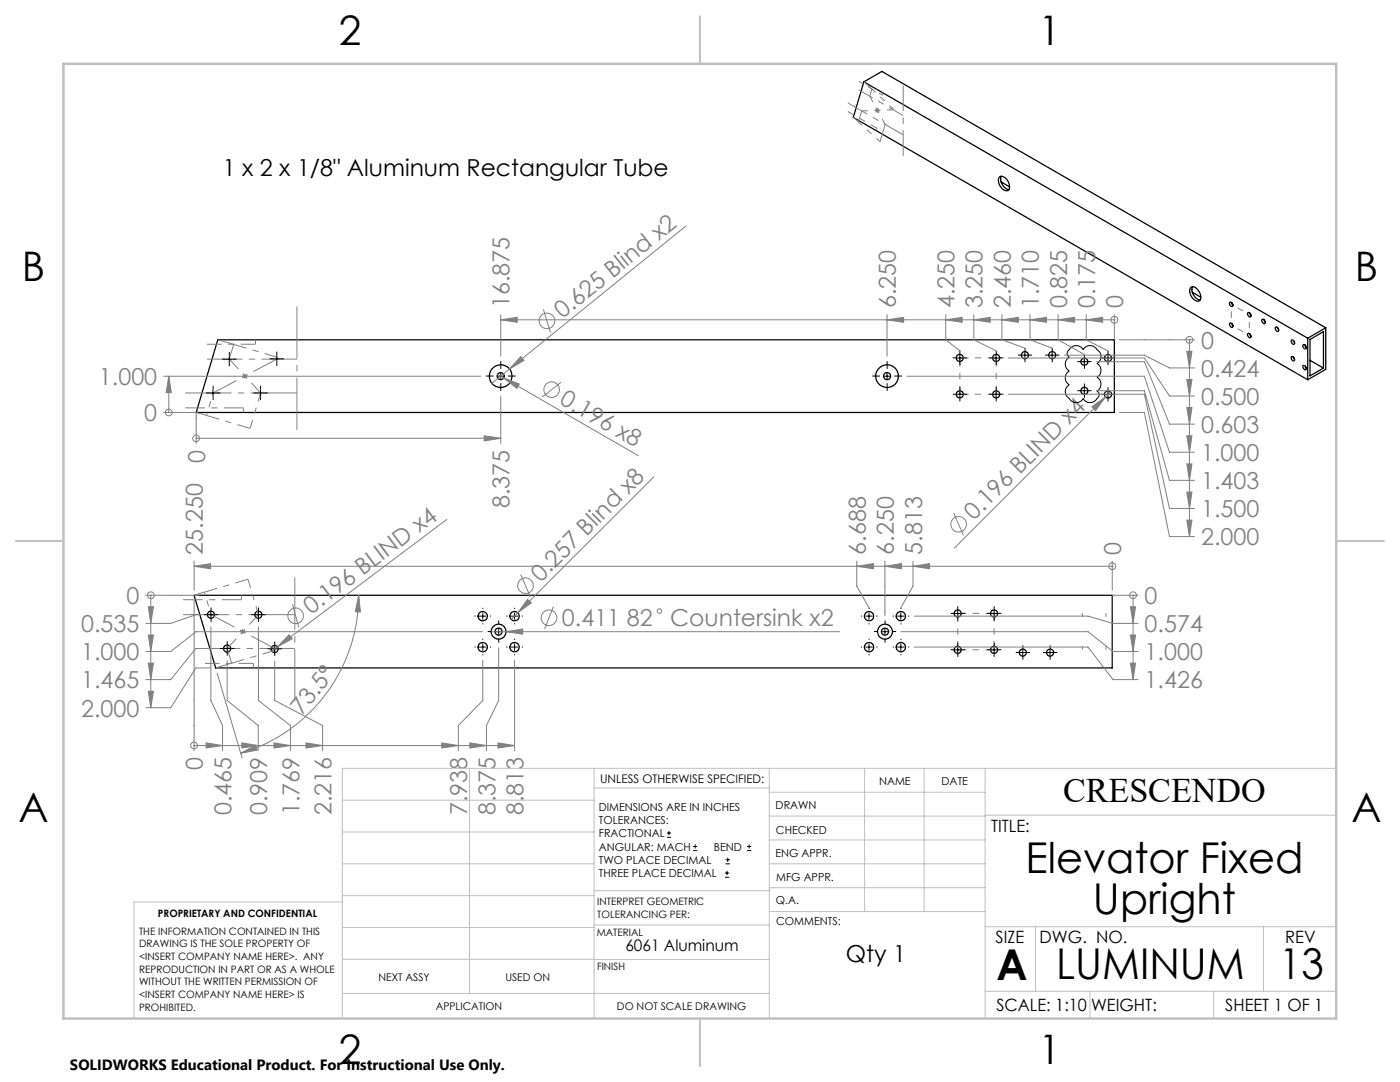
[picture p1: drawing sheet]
<svg xmlns="http://www.w3.org/2000/svg" width="279mm" height="216mm" viewBox="0 0 279 216" stroke-linecap="round" stroke-linejoin="round" font-family="sans-serif">
<g fill="none" stroke="#000" stroke-width=".25">
<path d="M172.4 16.3l-2.1 7.1 90.7 52.4M172.4 16.3l88.6 51.2M172.4 16.3l3.6-2 88.6 51.1M199.5 35.3a1.46 1.46 0 0 1 1.8 1.2l.2 .6a.7 .7 0 0 1-.3 .9 .7 .7 0 0 1-.9-.1 2.07 2.07 0 0 1-.8-2.6zM199.8 36.3l1.7 1M199.8 35.2a2.04 2.04 0 0 0 1.6 2.6M237.6 57.4a1.3 1.3 0 0 1 1.8 .8 1.23 1.23 0 0 1-.3 1.9 2.01 2.01 0 0 1-1.5-2.7zM237.9 58.3l1.7 1M238 57.2a2.13 2.13 0 0 0 1.5 2.7M43.5 67.8h178.9v14.5h-183.2zM245.4 64.5a.47 .47 0 0 1 .6 .2 .47 .47 0 0 1-.1 .6l-.4-.3zM245.5 60.3a.51 .51 0 0 1 .5 .3 .51 .51 0 0 1-.1 .6l-.4-.3-.1-.4z"/>
<path d="M245.9 60.4l.2 .4M245.9 64.6l.2 .3M249 66.6a.47 .47 0 0 1 .6 .2 .47 .47 0 0 1-.2 .6l-.3-.3zM249.1 62.4a.51 .51 0 0 1 .5 .3 .51 .51 0 0 1-.2 .6l-.3-.4-.1-.3zM249.4 62.5l.3 .4M249.4 66.6l.3 .4M251.8 63.8a.47 .47 0 0 1 .6 .2 .47 .47 0 0 1-.1 .6l-.5-.5zM252.3 63.8l.2 .4M254.5 65.3a.47 .47 0 0 1 .6 .2 .47 .47 0 0 1-.1 .6l-.4-.3zM255 65.4l.2 .4M257.8 71.2a.51 .51 0 0 1 .5 .3 .51 .51 0 0 1-.1 .5l-.4-.3-.1-.3zM257.8 67.8a.51 .51 0 0 1 .5 .3 .51 .51 0 0 1-.1 .6l-.4-.3-.1-.3z"/>
<path d="M258.1 67.9l.2 .4M258.1 71.3l.2 .3M260.1 68.8a.51 .51 0 0 1 .5 .3 .51 .51 0 0 1-.1 .5l-.4-.2-.1-.4zM260.1 72.9a.51 .51 0 0 1 .5 .3 .51 .51 0 0 1-.1 .6l-.4-.3-.1-.4zM260.5 68.9l.2 .4M260.5 73l.2 .4M261 67.5v8.3M261.4 67.7l2.7-1.5v7.2l-2.7 1.6zM261.4 71.9l2.7 1.5M264.6 65.4l-3.6 2.1M264.6 65.4v8.3l-3.6 2.1M38.7 118.8h183.3v14.5h-179z"/>
<circle cx="99.9" cy="75.1" r="2.27"/>
<circle cx="99.9" cy="75.1" r=".72"/>
<circle cx="177" cy="75.1" r=".71"/>
<circle cx="177" cy="75.1" r="2.27"/>
<circle cx="191.5" cy="71.4" r=".72"/>
<circle cx="191.5" cy="78.7" r=".72"/>
<circle cx="198.8" cy="71.4" r=".72"/>
<circle cx="198.8" cy="78.7" r=".72"/>
<circle cx="204.5" cy="70.9" r=".71"/>
<circle cx="210" cy="70.9" r=".71"/>
<circle cx="216.4" cy="72.2" r=".71"/>
<circle cx="216.4" cy="78" r=".71"/>
<circle cx="221.1" cy="71.5" r=".71"/>
<circle cx="221.1" cy="78.7" r=".71"/>
<circle cx="42.1" cy="122.7" r=".72"/>
<circle cx="45.3" cy="129.4" r=".71"/>
<circle cx="51.6" cy="122.7" r=".71"/>
<circle cx="54.8" cy="129.5" r=".72"/>
<circle cx="96.3" cy="122.9" r=".93"/>
<circle cx="96.3" cy="129.1" r=".94"/>
<circle cx="99.5" cy="126" r=".72"/>
<circle cx="99.5" cy="126" r="1.5"/>
<circle cx="102.7" cy="122.9" r=".93"/>
<circle cx="102.7" cy="129.1" r=".94"/>
<circle cx="173.4" cy="122.9" r=".92"/>
<circle cx="173.4" cy="129.1" r=".93"/>
<circle cx="176.6" cy="126" r=".72"/>
<circle cx="176.6" cy="126" r="1.5"/>
<circle cx="179.8" cy="122.9" r=".92"/>
<circle cx="179.8" cy="129.1" r=".93"/>
<circle cx="191.1" cy="129.7" r=".71"/>
<circle cx="191.1" cy="122.4" r=".7"/>
<circle cx="198.4" cy="129.7" r=".72"/>
<circle cx="198.4" cy="122.4" r=".71"/>
<circle cx="204.1" cy="130.2" r=".71"/>
<circle cx="209.6" cy="130.2" r=".72"/>
</g>
<g fill="none" stroke="#808080" stroke-width=".2">
<path d="M174.6 22h1M174.7 21.7l.7 .7M175.1 21.5v1M175.4 21.7l-.7 .7M136.9 45.1l-35.2 28.5M32.7 75.1h63.3M33.7 75.1l.5 3.3h-1zM33.7 75.1v7.2M48.5 74.7l.7 .7M48.9 74.5v1.1M49.2 74.7l-.7 .7M99.3 74.7l1.2 .7"/>
<path d="M99.9 63.8l3.3-.5v1zM99.9 63.8h122.5M99.9 62.8v8.3M99.9 79v9.5M100.5 75.4l3.1 1.2-.4 .9zM100.5 75.4l26.9 15.5M101.7 73.6l-3.5 2.9M103.9 71.2l.7 .7-2.9 1.7zM108.4 61.7l1.5 4.6M112 76.3l-3.8 2.9M177 63.8l3.3-.5v1zM177 62.8v8.3"/>
<path d="M181 75.1h47.4l5 15.1h5M188.7 63.8l3.3-.5v1zM188.7 62.8v5l2.9 2.2M194.3 63.8l3.3-.5v1zM194.3 62.8v5l4.5 2.2M200 63.8l3.2-.5v1zM200 62.8v5l4.5 1.7M201.2 71.4h27.2l5 7.6h5M201.2 78.7h27.2l5 22.8h5M205.6 63.8l3.2-.5v1zM205.6 62.8v5l4.4 1.7M211.2 63.8l3.3-.5v1z"/>
<path d="M211.2 62.8v5l5.2 2.9M212.4 70.9h16l5 2.5h5M216.8 63.8l3.3-.5v1zM216.8 62.8v5l4.3 2.2M218.8 72.2h9.6l5 12.4h5M218.8 78h9.6l5 17.8h5M221.6 78.2l-31.2 31.2M222.4 63.8h.1M222.4 67.8h.1M222.4 62.8v5M223.4 67.8h15M236.9 70.1h1l-.5 3.3z"/>
<path d="M236.9 75.7h1l-.5 3.3zM237.4 67.8v39.3M237.4 67.8h.1M32.7 82.3h6.5v6.2M33.7 82.3h.1M39.2 87.5h.1M39.2 87.5h60.7M96.6 87l3.3 .5-3.3 .5zM130.5 95.1l-27.2 27.2M217.9 81.2l2.7-2-1.9 2.7zM223.4 82.3h5l5 24.8h5M236.9 98.2h1l-.5 3.3z"/>
<path d="M236.9 87h1l-.5 3.2zM236.9 81.3h1l-.5 3.3zM236.9 92.6h1l-.5 3.2zM29.1 118.8h10.6M30.1 118.8v22.4M30.1 118.8h.1M38.7 113l3.3-.5v1zM38.7 112v5.8M38.7 119.8v30M38.7 113h183.3M71.6 118.8l.3 3.3h-1zM71.6 118.8a32.9 32.9 0 0 1-23.6 31.5"/>
<path d="M89.2 103.6l-33.8 25.4M103.9 114.7l1.9 4.4M105.3 119.6l.7 .7-2.7 2zM171 113l3.3-.5v1zM171 112v4.9l2.4 4.4M176.6 113l3.3-.5v1zM176.6 112v10.8M182.2 113l3.3-.5v1zM182.2 112v4.9l-2.4 4.4M190.4 102.4l1.9 4.4M222 118.8h5.1M222 113h.1"/>
<path d="M222 112v5.8M226.1 118.8h.1M226.1 118.8v16.8M236.9 103.8h1l-.5 3.3zM29.6 121.1h1l-.5 3.3zM29.6 132.3h1l-.5 3.3zM29.6 137.9h1l-.5 3.3zM29.6 126.7h1l-.5 3.3zM39.7 122.7h-.6l-5 1.7h-5M42 133.3h-2.9l-5 7.9h-5M42.1 125.1v14.7l2.3 5v5M42.9 129.4h-3.8l-5 6.2h-5"/>
<path d="M43.3 134.3l5 17M45.3 131.8v8l6.2 5v5M48.1 125.7l.7 .7M48.4 125.6v.9M48.8 125.7l-.7 .7M51.6 125.1v14.7l6.4 5v5M54.8 131.9v7.9l9.6 5v5M55.4 129l-1.1 .9M57.7 126.6l.6 .9-2.9 1.5zM58.4 120.6l1.2 4.6M96.3 126h-57.2l-5 4h-5M96.3 131.8v8l-4.8 5v5"/>
<path d="M98 126h69.6M99.5 129.3v10.5l-2.4 5v5M101 126l3.3-.5v1zM102.7 131.8v18M103.3 122.3l-1.3 1.3M110.5 121l-1.8 4.5M179.8 126h37.3l5 4h5M182.4 122.9h34.7l5 1.5h5M182.4 129.1h34.7l5 6.5h5M225.6 121.1h1l-.5 3.3zM225.6 126.7h1l-.5 3.3zM225.6 132.3h1l-.5 3.3z"/>
<path d="M38.7 148.8h.1M38.7 148.8h64M41.1 148.2l3.3 .6-3.3 .5zM48 150.3l3-1.6 .3 1zM48.3 148.2l3.2 .6-3.2 .5zM54.7 148.2l3.3 .6-3.3 .5zM61.1 148.2l3.3 .6-3.3 .5zM88.2 148.2l3.3 .6-3.3 .5zM93.8 148.2l3.3 .6-3.3 .5zM99.4 148.2l3.3 .6-3.3 .5z"/>
<circle cx="109.1" cy="64" r="1.56"/>
<circle cx="110.1" cy="77.8" r="1.55"/>
<circle cx="222.4" cy="63.8" r=".69"/>
<circle cx="237.4" cy="67.8" r=".68"/>
<circle cx="33.7" cy="82.3" r=".68"/>
<circle cx="39.2" cy="87.5" r=".68"/>
<circle cx="30.1" cy="118.8" r=".69"/>
<circle cx="104.9" cy="116.9" r="1.56"/>
<circle cx="191.3" cy="104.6" r="1.56"/>
<circle cx="222" cy="113" r=".68"/>
<circle cx="226.1" cy="118.8" r=".69"/>
<circle cx="59" cy="122.9" r="1.56"/>
<circle cx="109.6" cy="123.3" r="1.56"/>
<circle cx="131.6" cy="121.9" r=".44"/>
<circle cx="38.7" cy="148.7" r=".68"/>
</g>
<g fill="none" stroke="#000" stroke-width=".2">
<path d="M41.8 78.4h1.5M42.5 77.7v1.4M45 71.7h1.5M45.8 71v1.4M51.3 78.4h1.4M52 77.7v1.4M54.5 71.6h1.5M55.2 70.9v1.4M99.2 75.1h1.4M99.9 74.3v1.5M176.3 75.1h1.4M177 74.3v1.5"/>
<path d="M190.8 71.4h1.5M190.8 78.7h1.5M191.6 70.7v1.4M191.6 78v1.4M198.1 71.4h1.4M198.1 78.7h1.4M198.8 70.7v1.4M198.8 78v1.4M203.8 70.9h1.4M204.5 70.2v1.4M209.3 70.9h1.4M210 70.2v1.4"/>
<path d="M213.7 69.3a1.58 1.58 0 0 1 2.4 .5 1.57 1.57 0 0 1 2.8 0 1.57 1.57 0 0 1 0 2.7 1.57 1.57 0 0 1 0 2.8 1.57 1.57 0 0 1 0 2.7 .83 .83 0 0 1 .5 .8 .83 .83 0 0 1-.5 .7 1.57 1.57 0 0 1-2.8 0 1.66 1.66 0 0 1-2.8-.1 1.59 1.59 0 0 1 .1-2.6 1.57 1.57 0 0 1 0-2.8 1.57 1.57 0 0 1 0-2.7 .96 .96 0 0 1 .1-1.7zM215.7 78h1.4M215.7 72.2h1.4M216.4 71.5v1.4M216.4 77.3v1.4M220.4 71.4h1.4M220.4 78.7h1.4M221.1 70.7v1.5M221.1 78v1.4M41.4 122.7h1.4M42.1 122v1.4M44.6 129.4h1.4"/>
<path d="M45.3 128.7v1.4M50.8 122.7h1.5M51.6 122v1.4M54.1 129.5h1.4M54.8 128.8v1.4M95.6 129.1h1.4M95.6 122.9h1.4M96.3 122.2v1.4M96.3 128.4v1.5M98.8 126h1.4M99.5 125.3v1.5M102 129.1h1.4"/>
<path d="M102 122.9h1.4M102.7 122.2v1.4M102.7 128.4v1.5M172.7 129.1h1.5M172.7 122.9h1.5M173.4 122.2v1.4M173.4 128.4v1.5M175.9 126h1.4M176.6 125.3v1.5M179.1 129.1h1.4M179.1 122.9h1.4M179.8 122.2v1.4"/>
<path d="M179.8 128.4v1.5M190.4 129.7h1.4M190.4 122.4h1.4M191.1 121.7v1.4M191.1 128.9v1.5M197.7 129.7h1.4M197.7 122.4h1.4M198.4 121.7v1.4M198.4 128.9v1.5M203.4 130.2h1.4M204.1 129.5v1.4M208.8 130.2h1.5"/>
<path d="M209.5 129.5v1.4M133.1 167.1h.8M133.1 166.2h.8M133.5 165.8v.9M138.3 169.7h.8M138.3 168.9h.8M138.7 168.5v.8M144.7 175h.8M144.7 174.2h.8M144.8 172.4h.9M144.8 171.6h.9M145.1 173.8v.8"/>
<path d="M145.2 171.1v.9M149.1 169.7h.8M149.1 168.9h.8M149.5 168.5v.8"/>
</g>
<g fill="none" stroke="#808080" stroke-width=".2" stroke-dasharray="15.2 1.3 1.3 1.3" stroke-linecap="butt">
<path d="M172.4 16.3l1.6 1.5M174 17.8l-.4 1.4M176.2 18.5v.5M170.3 23.4l1 .9M171.3 24.3l.7-2.2M175 26.1v-.5M175.6 28.3l1.1-3.5M178.3 21.7v.2M43.5 67.8l3.1 .9M46.6 68.7l-.8 3M51 67.8v.9M55.3 71.3l-.1 .4"/>
<path d="M216.4 71.4v.8M216.4 78v.7M221.1 71.4v.8M221.1 78v.7M258 67.8v.4M258 71.6v.4M260.4 69.2v.4M260.4 72.9v.4M39.2 82.3l2 .6M48.6 82.3v-.9M38.7 118.8l2.1-.6M48.2 118.8v.9"/>
<path d="M43 133.3l3.2-1M46.2 132.3l-.9-2.9M50.6 133.3v-.9M54.9 129.8l-.1-.4M216 129.6v-.7M216 123.1v-.7M220.7 129.6v-.7M220.7 123.1v-.7"/>
</g>
<path d="M51 68.7h-9.7M50.6 132.4h-9.7" fill="none" stroke="#808080" stroke-width=".2" stroke-dasharray="15.2 1.3 1.3 1.3" stroke-dashoffset="12.3" stroke-linecap="butt"/>
<path d="M59.3 78.4h-22.3M58.8 122.6h-22.3" fill="none" stroke="#808080" stroke-width=".2" stroke-dasharray="15.2 1.3 1.3 1.3" stroke-dashoffset="6" stroke-linecap="butt"/>
<path d="M48.6 81.4h-11.6M48.2 119.7h-11.7" fill="none" stroke="#808080" stroke-width=".2" stroke-dasharray="15.2 1.3 1.3 1.3" stroke-dashoffset="11.3" stroke-linecap="butt"/>
<path d="M41.2 82.9l1.3-4.5M40.8 118.2l1.3 4.4" fill="none" stroke="#808080" stroke-width=".2" stroke-dasharray="15.2 1.3 1.3 1.3" stroke-dashoffset="14.8" stroke-linecap="butt"/>
<path d="M59.3 71.7h-18M58.8 129.4h-17.9" fill="none" stroke="#808080" stroke-width=".2" stroke-dasharray="15.2 1.3 1.3 1.3" stroke-dashoffset="8.2" stroke-linecap="butt"/>
<path d="M45.8 71.7l6.2 6.7M46.6 68.7l8.7 2.6M41.2 82.9l8.7 2.6M40.8 118.2l8.7-2.6M45.3 129.4l6.3-6.8M46.2 132.3l8.7-2.5" fill="none" stroke="#808080" stroke-width=".2" stroke-dasharray="15.2 1.3 1.3 1.3" stroke-dashoffset="12.6" stroke-linecap="butt"/>
<path d="M59.3 85.8v-24.7M58.8 115.3v24.6" fill="none" stroke="#808080" stroke-width=".2" stroke-dasharray="15.2 1.3 1.3 1.3" stroke-dashoffset="4.8" stroke-linecap="butt"/>
<path d="M191.6 78.7v-7.3M191.6 71.4h7.2M198.8 71.4v7.3M198.8 78.7h-7.2M49.9 85.5l2.1-7.1M49.5 115.6l2.1 7M191.1 122.4v7.2M191.1 129.6h7.3M198.4 129.6v-7.2M198.4 122.4h-7.3" fill="none" stroke="#808080" stroke-width=".2" stroke-dasharray="15.2 1.3 1.3 1.3" stroke-dashoffset="13.5" stroke-linecap="butt"/>
<path d="M42.5 78.4l12.7-6.7M42.1 122.6l12.7 6.8" fill="none" stroke="#808080" stroke-width=".2" stroke-dasharray="15.2 1.3 1.3 1.3" stroke-dashoffset="10" stroke-linecap="butt"/>
<path d="M176.2 19l-4.8-2.8" fill="none" stroke="#808080" stroke-width=".2" stroke-dasharray="15.2 1.3 1.3 1.3" stroke-dashoffset="14.4" stroke-linecap="butt"/>
<path d="M180.2 26.9l-11-6.4" fill="none" stroke="#808080" stroke-width=".2" stroke-dasharray="15.2 1.3 1.3 1.3" stroke-dashoffset="10.8" stroke-linecap="butt"/>
<path d="M175 25.6l-5.8-3.4" fill="none" stroke="#808080" stroke-width=".2" stroke-dasharray="15.2 1.3 1.3 1.3" stroke-dashoffset="13.8" stroke-linecap="butt"/>
<path d="M180.2 23.1l-8.8-5.2" fill="none" stroke="#808080" stroke-width=".2" stroke-dasharray="15.2 1.3 1.3 1.3" stroke-dashoffset="12" stroke-linecap="butt"/>
<path d="M174 17.8l4.3 3.9M171.3 24.3l4.3 4" fill="none" stroke="#808080" stroke-width=".2" stroke-dasharray="15.2 1.3 1.3 1.3" stroke-dashoffset="14.2" stroke-linecap="butt"/>
<path d="M180.2 31.1v-14.1" fill="none" stroke="#808080" stroke-width=".2" stroke-dasharray="15.2 1.3 1.3 1.3" stroke-dashoffset="10.1" stroke-linecap="butt"/>
<path d="M172 22.1l6.3-.2" fill="none" stroke="#808080" stroke-width=".2" stroke-dasharray="15.2 1.3 1.3 1.3" stroke-dashoffset="14" stroke-linecap="butt"/>
<path d="M173.6 19.2l3.1 5.6" fill="none" stroke="#808080" stroke-width=".2" stroke-dasharray="15.2 1.3 1.3 1.3" stroke-dashoffset="13.9" stroke-linecap="butt"/>
<path d="M245.7 64.9v-4.2M245.7 60.7l3.6 2.1M249.3 62.8v4.1M249.3 66.9l-3.6-2" fill="none" stroke="#808080" stroke-width=".2" stroke-dasharray="15.2 1.3 1.3 1.3" stroke-dashoffset="15.1" stroke-linecap="butt"/>
<g fill="none" stroke="#000" stroke-width=".2" stroke-dasharray="15.2 1.3 1.3 1.3" stroke-linecap="butt">
<path d="M41.8 78.4h-.7M42.5 79.1v.7M42.5 77.7v-.7M43.3 78.4h.7M45.1 71.7h-.8M45.8 72.4v.7M45.8 70.9v-.7M46.5 71.7h.7M51.3 78.4h-.7M52 79.1v.7M52 77.7v-.7M52.7 78.4h.7"/>
<path d="M54.5 71.6h-.7M55.2 72.3v.7M55.2 70.9v-.7M56 71.6h.7M98.5 75h-1.5M99.9 73.6v-1.5M99.9 76.5v1.5M101.4 75h1.5M175.6 75h-1.5M177.1 73.6v-1.5M177.1 76.5v1.5M178.5 75h1.5"/>
<path d="M190.9 71.4h-.8M190.9 78.7h-.8M191.6 72.1v.7M191.6 70.7v-.7M191.6 79.4v.7M191.6 78v-.8M192.3 71.4h.7M192.3 78.7h.7M198.1 78.7h-.7M198.1 71.4h-.7M198.8 79.4v.7M198.8 78v-.8"/>
<path d="M198.8 72.1v.7M198.8 70.7v-.7M199.5 78.7h.7M199.5 71.4h.7M203.8 70.9h-.7M204.6 71.6v.7M204.6 70.1v-.7M205.3 70.9h.7M209.3 70.9h-.7M210 71.6v.7M210 70.1v-.7M210.7 70.9h.7"/>
<path d="M215.7 78h-.7M215.7 72.2h-.7M216.4 78.7v.7M216.4 77.2v-.7M216.4 72.9v.7M216.4 71.4v-.7M217.1 78h.7M217.1 72.2h.7M220.4 71.4h-.7M220.4 78.7h-.7M221.1 72.1v.8M221.1 70.7v-.7"/>
<path d="M221.1 79.4v.7M221.1 78v-.7M221.9 71.4h.7M221.9 78.7h.7M41.4 122.6h-.7M42.1 121.9v-.7M42.1 123.4v.7M42.8 122.6h.7M44.6 129.4h-.7M45.3 128.7v-.7M45.3 130.1v.7M46.1 129.4h.7"/>
<path d="M50.9 122.6h-.7M51.6 121.9v-.7M51.6 123.4v.7M52.3 122.6h.7M54.1 129.5h-.7M54.8 128.7v-.7M54.8 130.2v.7M55.5 129.5h.8M94.9 129.1h-.2M94.9 122.9h-.2M96.3 127.7v-.2M96.3 130.5v.3"/>
<path d="M96.3 121.5v-.2M96.3 124.4v.2M97.8 129.1h.2M97.8 122.9h.2M98.1 126h-.8M99.5 124.6v-.8M99.5 127.4v.8M101 126h.7M101.3 129.1h-.2M101.3 122.9h-.2M102.7 127.7v-.2M102.7 130.5v.3"/>
<path d="M102.7 121.5v-.2M102.7 124.4v.2M104.1 129.1h.2M104.1 122.9h.2M172 122.9h-.2M172 129.1h-.2M173.5 121.5v-.2M173.5 124.4v.2M173.5 127.7v-.2M173.5 130.5v.3M174.9 122.9h.2M174.9 129.1h.2"/>
<path d="M175.2 126h-.8M176.6 124.6v-.8M176.6 127.4v.8M178.1 126h.7M178.4 129.1h-.2M178.4 122.9h-.2M179.8 127.7v-.2M179.8 130.5v.3M179.8 121.5v-.2M179.8 124.4v.2M181.2 129.1h.3M181.2 122.9h.3"/>
<path d="M190.4 129.6h-.7M190.4 122.4h-.7M191.1 128.9v-.7M191.1 130.4v.7M191.1 121.7v-.7M191.1 123.1v.7M191.9 129.6h.7M191.9 122.4h.7M197.7 122.4h-.7M197.7 129.6h-.7M198.4 121.7v-.7M198.4 123.1v.7"/>
<path d="M198.4 128.9v-.7M198.4 130.4v.7M199.1 122.4h.7M199.1 129.6h.7M203.4 130.2h-.7M204.1 129.5v-.7M204.1 130.9v.7M204.9 130.2h.7M208.9 130.2h-.7M209.6 129.5v-.7M209.6 130.9v.7M210.3 130.2h.7"/>
</g>
<g fill="none" stroke="#c0c0c0" stroke-width=".2">
<path d="M68.3 159.7h50.3M93.7 153.3v44.9M118.6 153.3v49.9M118.6 157.2h34.9M153.5 153.3v49.9M153.5 158.1h43.1M172.5 153.3v28.6M184.4 153.3v28.6M196.6 153.3v49.9M266.7 153.3h-198.4v49.9M68.3 178.7h50.3M68.3 172.4h50.3"/>
<path d="M68.3 166h50.3M68.3 180h-41.6v23.2M118.6 177.7h35M153.5 167.6h43.1M153.5 162.8h43.1M153.5 172.4h43.1M153.5 177.1h43.1M196.6 162.7h70.1M68.3 198.2h85.2M68.3 191.4l85.2 .1M68.3 185.1h50.3M118.6 184.6h35"/>
<path d="M153.6 181.9h43M196.6 197.8h70.1M196.6 184.9h70.1M206.7 184.9v12.9M217.5 197.8v5.4M242.2 197.8v5.4M252.2 184.9v12.9"/>
</g>
<path d="M139.7 3.2v9.5M3.1 107.9h9.6M266.7 107.9h9.5M139.7 203.2v9.6" fill="none" stroke="#c0c0c0" stroke-width=".25"/>
<path d="M12.7 12.7h254v190.5h-254z" fill="none" stroke="#c0c0c0" stroke-width=".5"/>
<g fill="#808080">
<path d="M103.9 71.2l.7 .7-2.9 1.7z"/>
<path d="M217.9 81.2l2.7-2-1.9 2.7z"/>
<path d="M100.5 75.4l3.1 1.2-.4 .9z"/>
<path d="M57.7 126.6l.6 .9-2.9 1.5z"/>
<path d="M105.3 119.6l.7 .7-2.7 2z"/>
<path d="M101 126l3.3-.5v1z"/>
<path d="M29.6 121.1h1l-.5 3.3zM29.6 132.3h1l-.5 3.3zM29.6 137.9h1l-.5 3.3zM29.6 126.7h1l-.5 3.3zM225.6 121.1h1l-.5 3.3zM225.6 126.7h1l-.5 3.3zM225.6 132.3h1l-.5 3.3z"/>
<path d="M236.9 70.1h1l-.5 3.3zM236.9 75.7h1l-.5 3.3zM236.9 98.2h1l-.5 3.3zM236.9 103.8h1l-.5 3.3zM236.9 87h1l-.5 3.2zM33.7 75.1l.5 3.3h-1zM236.9 81.3h1l-.5 3.3zM236.9 92.6h1l-.5 3.2z"/>
<path d="M216.8 63.8l3.3-.5v1zM211.2 63.8l3.3-.5v1zM205.6 63.8l3.2-.5v1zM200 63.8l3.2-.5v1zM194.3 63.8l3.3-.5v1zM188.7 63.8l3.3-.5v1zM177 63.8l3.3-.5v1zM99.9 63.8l3.3-.5v1zM96.6 87l3.3 .5-3.3 .5z"/>
<path d="M41.1 148.2l3.3 .6-3.3 .5zM48.3 148.2l3.2 .6-3.2 .5zM54.7 148.2l3.3 .6-3.3 .5zM61.1 148.2l3.3 .6-3.3 .5zM88.2 148.2l3.3 .6-3.3 .5zM93.8 148.2l3.3 .6-3.3 .5zM99.4 148.2l3.3 .6-3.3 .5zM182.2 113l3.3-.5v1zM176.6 113l3.3-.5v1zM171 113l3.3-.5v1zM38.7 113l3.3-.5v1z"/>
<path d="M48 150.3l3-1.6 .3 1zM71.6 118.8l.3 3.3h-1z"/>
</g>
<g font-size="8.5">
<text x="204.7" y="174.2">Elevator Fixed</text>
<text x="218.1" y="182.3">Upright</text>
<text x="198.9" y="195.5">A</text>
<text x="210.8" y="195.4">LUMINUM</text>
<text x="255.3" y="195.4">13</text>
</g>
<g font-size="8.1">
<text x="67.6" y="8.9">2</text>
<text x="207.3" y="8.9">1</text>
<text x="4.4" y="56.2">B</text>
<text x="270.4" y="56.2">B</text>
<text x="3.7" y="164.1">A</text>
<text x="269.7" y="164.1">A</text>
<text x="67.6" y="212.4">2</text>
<text x="207.3" y="212.4">1</text>
</g>
<text font-size="6.9" x="212.2" y="160.1">CRESCENDO</text>
<g font-size="4.7">
<text x="44.5" y="35.1">1 x 2 x 1/8&quot; Aluminum Rectangular Tube</text>
<text x="168.8" y="192">Qty 1</text>
</g>
<g font-size="4.7" fill="#808080">
<text x="101.7" y="61.5" transform="rotate(-90 101.7 61.5)">16.875</text>
<text x="112.2" y="63.7" transform="rotate(-39 112.2 63.7)">0.625 Blind x2</text>
<text x="178.8" y="61.5" transform="rotate(-90 178.8 61.5)">6.250</text>
<text x="190.5" y="61.5" transform="rotate(-90 190.5 61.5)">4.250</text>
<text x="196.1" y="61.5" transform="rotate(-90 196.1 61.5)">3.250</text>
<text x="201.7" y="61.5" transform="rotate(-90 201.7 61.5)">2.460</text>
<text x="207.3" y="61.5" transform="rotate(-90 207.3 61.5)">1.710</text>
<text x="212.9" y="61.5" transform="rotate(-90 212.9 61.5)">0.825</text>
<text x="218.6" y="61.5" transform="rotate(-90 218.6 61.5)">0.175</text>
<text x="224.2" y="61.5" transform="rotate(-90 224.2 61.5)">0</text>
<text x="239.7" y="69.5">0</text>
<text x="19.8" y="76.8">1.000</text>
<text x="239.7" y="75.2">0.424</text>
<text x="111.5" y="80.5" transform="rotate(30 111.5 80.5)">0.196 x8</text>
<text x="239.7" y="80.8">0.500</text>
<text x="28.8" y="84.1">0</text>
<text x="239.7" y="86.4">0.603</text>
<text x="40.9" y="92.3" transform="rotate(-90 40.9 92.3)">0</text>
<text x="239.7" y="92">1.000</text>
<text x="101.7" y="101.4" transform="rotate(-90 101.7 101.4)">8.375</text>
<text x="239.7" y="97.6">1.403</text>
<text x="194.4" y="104" transform="rotate(-45 194.4 104)">0.196 BLIND x4</text>
<text x="239.7" y="103.2">1.500</text>
<text x="40.5" y="110.7" transform="rotate(-90 40.5 110.7)">25.250</text>
<text x="172.8" y="110.7" transform="rotate(-90 172.8 110.7)">6.688</text>
<text x="178.4" y="110.7" transform="rotate(-90 178.4 110.7)">6.250</text>
<text x="184" y="110.7" transform="rotate(-90 184 110.7)">5.813</text>
<text x="223.8" y="110.7" transform="rotate(-90 223.8 110.7)">0</text>
<text x="239.7" y="108.8">2.000</text>
<text x="107.9" y="116.2" transform="rotate(-45 107.9 116.2)">0.257 Blind x8</text>
<text x="25.2" y="120.5">0</text>
<text x="62.1" y="122.7" transform="rotate(-37 62.1 122.7)">0.196 BLIND x4</text>
<text x="112.1" y="125">0.411 82</text>
<text x="133.8" y="125">Countersink x2</text>
<text x="228.4" y="120.5">0</text>
<text x="16.2" y="126.1">0.535</text>
<text x="16.2" y="131.8">1.000</text>
<text x="228.4" y="126.1">0.574</text>
<text x="228.4" y="131.8">1.000</text>
<text x="16.2" y="137.4">1.465</text>
<text x="228.4" y="137.4">1.426</text>
<text x="16.2" y="143">2.000</text>
<text x="60.2" y="142.9" transform="rotate(-51 60.2 142.9)">73.5°</text>
<text x="40.5" y="153.6" transform="rotate(-90 40.5 153.6)">0</text>
<text x="46.2" y="162.7" transform="rotate(-90 46.2 162.7)">0.465</text>
<text x="53.3" y="162.7" transform="rotate(-90 53.3 162.7)">0.909</text>
<text x="59.8" y="162.7" transform="rotate(-90 59.8 162.7)">1.769</text>
<text x="66.2" y="162.7" transform="rotate(-90 66.2 162.7)">2.216</text>
<text x="93.2" y="162.7" transform="rotate(-90 93.2 162.7)">7.938</text>
<text x="98.9" y="162.7" transform="rotate(-90 98.9 162.7)">8.375</text>
<text x="104.5" y="162.7" transform="rotate(-90 104.5 162.7)">8.813</text>
</g>
<g font-size="3.4">
<text x="197.8" y="166">TITLE:</text>
<text x="198.7" y="188.1">SIZE</text>
<text x="207.5" y="188.1">DWG. NO.</text>
<text x="256.5" y="188.2">REV</text>
<text x="198.8" y="201.7">SCALE: 1:10</text>
<text x="217.7" y="201.8">WEIGHT:</text>
<text x="244.5" y="201.7">SHEET 1 OF 1</text>
</g>
<text font-size="3.2" x="124.8" y="189.8">6061 Aluminum</text>
<text font-size="3" x="14" y="213.5">SOLIDWORKS Educational Product. For Instructional Use Only.</text>
<text font-size="2.4" x="119.8" y="156.2">UNLESS OTHERWISE SPECIFIED:</text>
<g font-size="2.2">
<text x="119.5" y="161.8">DIMENSIONS ARE IN INCHES</text>
<text x="154.8" y="161.4">DRAWN</text>
<text x="175.4" y="156.6">NAME</text>
<text x="187.9" y="156.7">DATE</text>
<text x="119.5" y="164.4">TOLERANCES:</text>
<text x="119.5" y="167.1">FRACTIONAL</text>
<text x="154.9" y="166.3">CHECKED</text>
<text x="119.5" y="169.7">ANGULAR: MACH</text>
<text x="119.5" y="172.4">TWO PLACE DECIMAL</text>
<text x="142.5" y="169.7">BEND</text>
<text x="154.8" y="171">ENG APPR.</text>
<text x="119.5" y="175">THREE PLACE DECIMAL</text>
<text x="154.9" y="175.7">MFG APPR.</text>
<text x="154.9" y="180.4">Q.A.</text>
<text x="154.9" y="184.6">COMMENTS:</text>
</g>
<g font-size="2.1">
<text x="75.5" y="195.7">NEXT ASSY</text>
<text x="100.9" y="195.7">USED ON</text>
<text x="86.9" y="201.5">APPLICATION</text>
<text x="123.1" y="201.6">DO NOT SCALE DRAWING</text>
</g>
<g font-size="2">
<text x="31.5" y="182.9">PROPRIETARY AND CONFIDENTIAL</text>
<text x="119.2" y="180.6">INTERPRET GEOMETRIC</text>
<text x="119.2" y="183.1">TOLERANCING PER:</text>
<text x="27.8" y="186.5">THE INFORMATION CONTAINED IN THIS</text>
<text x="27.8" y="189">DRAWING IS THE SOLE PROPERTY OF</text>
<text x="27.8" y="191.6">&lt;INSERT COMPANY NAME HERE&gt;. ANY</text>
<text x="119.1" y="186.7">MATERIAL</text>
<text x="27.8" y="194.1">REPRODUCTION IN PART OR AS A WHOLE</text>
<text x="27.8" y="196.6">WITHOUT THE WRITTEN PERMISSION OF</text>
<text x="119.1" y="193.5">FINISH</text>
<text x="27.8" y="199.1">&lt;INSERT COMPANY NAME HERE&gt; IS</text>
<text x="27.8" y="201.7">PROHIBITED.</text>
</g>
</svg>
